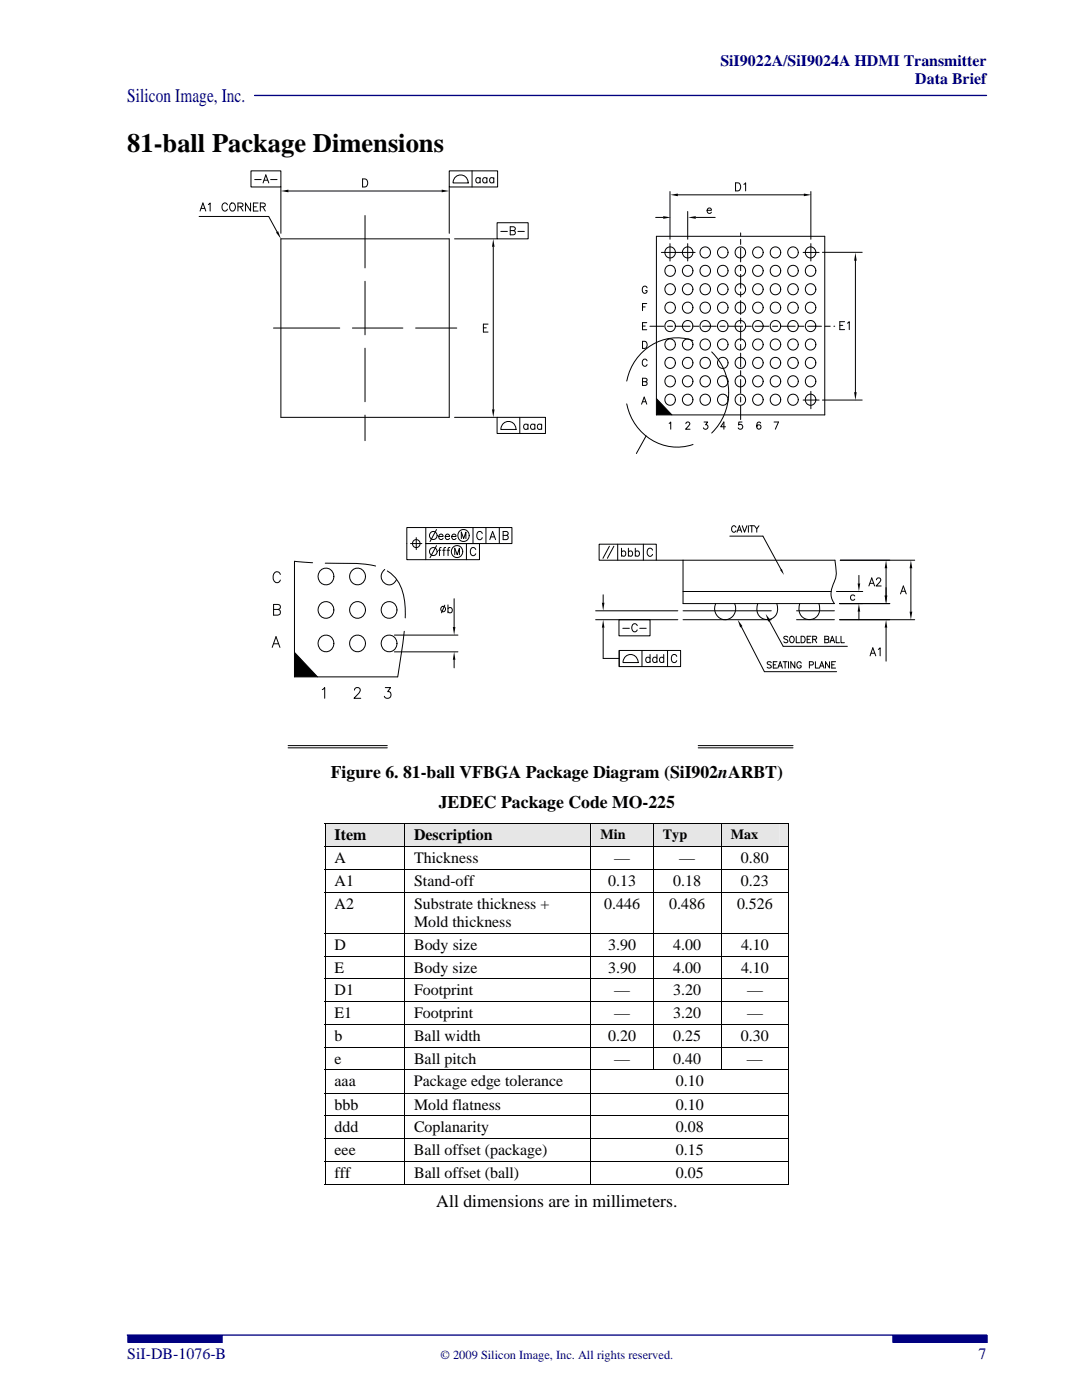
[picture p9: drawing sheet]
<svg xmlns="http://www.w3.org/2000/svg" width="216mm" height="279mm" viewBox="0 0 216 279" stroke-linecap="round" stroke-linejoin="round" font-family="sans-serif">
<path d="M50.8 19.1h146M25.4 266.4h171.4" fill="none" stroke="#000080" stroke-width=".26"/>
<path d="M25.4 267.2h19M178.1 267.2h19" fill="none" stroke="#000080" stroke-width="1.6" stroke-linecap="butt"/>
<g fill="none" stroke="#000" stroke-width=".2">
<path d="M50.1 34.1h5.9v3.2h-5.9zM50.8 35.8h1.3M52.5 36.5l.5-1.6 .6 1.6M52.7 36h.7M54 35.8h1.3M56 37.3v9.3M57.6 38.1h30.5M72.3 35.7a.83 .83 0 0 1 1.1 .8 .83 .83 0 0 1-1.1 .8zM89.6 34.1h9.7v3.2h-9.7zM89.6 37.3v9.3M90.9 35.3a1.52 1.52 0 0 1 1.7-.2 1.52 1.52 0 0 1 .8 1.4h-3l.2-.8zM94.2 34.1v3.2"/>
<path d="M95.8 35.7l-.5-.3a.57 .57 0 0 0-.4 .6 .57 .57 0 0 0 .4 .5l.5-.2M95.8 35.5v1M97.2 35.7l-.5-.3a.57 .57 0 0 0-.4 .6 .57 .57 0 0 0 .4 .5l.5-.2M97.2 35.5v1M98.5 35.7l-.5-.2a.6 .6 0 0 0 0 1l.5-.2M98.5 35.5v1M133.7 38.2v9.6M134.9 38.9h25.6M146.8 36.5a.85 .85 0 0 1 1 .6 .85 .85 0 0 1-.5 1h-.5zM148.4 36.8l.4-.3v1.6M161.8 38.2v9.6M39.7 43.2h13.9l1.7 3.1"/>
<path d="M39.9 42.1l.6-1.6 .6 1.6M40.1 41.6h.8M41.6 40.8l.3-.3v1.6M45.4 40.9a.55 .55 0 0 0-.7-.4 .55 .55 0 0 0-.4 .6v.4a.55 .55 0 0 0 .4 .6 .55 .55 0 0 0 .7-.4M46.1 40.6l.1-.1a.81 .81 0 0 1 .8 .8 .81 .81 0 0 1-.8 .8 .99 .99 0 0 1-.1-1.5zM47.5 41.3l.8-.1 .2-.2-.1-.3-.9-.2v1.6M48 41.3l.5 .8M50 40.5v1.6l-1-1.6v1.6M50.6 41.3h.6M51.5 40.5h-.9v1.6h.9M51.9 41.3l.9-.1 .1-.2v-.3l-1-.2v1.6M52.5 41.3l.4 .8"/>
<path d="M56 47.7h33.6v35.6h-33.6zM72.8 43v10.5M72.8 56.1v10.7M90.7 47.7h8.5M98.4 49.3v32.4M99.2 44.4h6.2v3.3h-6.2zM99.9 46.2h1.3M102.4 46l.4 .3a.43 .43 0 0 1-.4 .6h-.6v-1.6l.9 .1 .1 .3-.1 .3h-.9M103.3 46.2h1.3M129.1 57.4a.49 .49 0 0 0-.6-.3 .49 .49 0 0 0-.3 .6 .64 .64 0 0 0 .6 .8l.3-.2v-.3h-.3M130.8 43.4h1.5M131 47.2h33.6v35.6h-33.6z"/>
<path d="M132 50.4h6.7M133.7 48.6v3.5M137.2 42.2v5.6M137.2 48.6v3.5M138.8 43.4h3.9M141.1 42h.8a.43 .43 0 0 0-.4-.5 .43 .43 0 0 0-.4 .5v.1a.45 .45 0 0 0 .3 .5 .45 .45 0 0 0 .5-.2M160.3 50.4h3.1M161.8 48.6v3.5M164.1 50.4h7.9M170.7 51.8v26.8M54.6 65.5h13.2M70.3 65.5h10.1"/>
<path d="M72.8 69.5v10.7M82.9 65.5h8.2M96.5 65.4h.5M97.4 64.7h-.9v1.6h.9M128.2 68.1h.5a.78 .78 0 0 1 .4 .7 .78 .78 0 0 1-.4 .7h-.5zM128.2 65.1h.5M128.2 61.3h.5M128.8 76.2l.3 .2v.4l-.9 .1v-1.4h.6l.3 .1v.3l-.1 .2-.8 .1M129.1 60.6h-.9v1.4M129.1 64.4h-.9v1.4h.9M129.1 72a.49 .49 0 0 0-.6-.3 .49 .49 0 0 0-.3 .5 .61 .61 0 0 0 .1 .7 .61 .61 0 0 0 .6 .1l.2-.3M131 79.5l3.1 3.3"/>
<path d="M138.3 67.9a10.3 10.3 0 0 0-13.2 8.2M142 70.2a11.4 11.4 0 0 1 0 16.2M160.3 79.8h3.1M161.8 78.1v3.5M164.1 79.8h7.9M167.6 64.9h.6M168.5 64.2h-.9v1.6h.9M169.1 64.5l.4-.3v1.6M72.8 82.8v5.1M90.7 83.3h8.5M99.2 83.3h9.6v3.2h-9.6zM100.5 84.5a1.51 1.51 0 0 1 1.6-.2 1.51 1.51 0 0 1 .9 1.4h-3.1l.2-.8z"/>
<path d="M103.7 83.3v3.2M105.3 84.9l-.5-.3a.57 .57 0 0 0-.3 .6 .57 .57 0 0 0 .4 .5l.4-.2M105.3 84.6v1.1M106.7 84.9l-.5-.3a.57 .57 0 0 0-.4 .6 .57 .57 0 0 0 .4 .5l.5-.2M106.7 84.6v1.1M108.1 84.9l-.5-.3a.57 .57 0 0 0-.4 .6 .57 .57 0 0 0 .4 .5l.5-.2M108.1 84.6v1.1M125.1 80.6a10.3 10.3 0 0 0 13.2 8.1M128 80.7l.5-1.5 .6 1.5M128.2 80.2h.7M128.9 87l-1.9 3.5M133.5 84.5l.3-.3v1.5"/>
<path d="M136.9 84.6l.2-.4h.3l.2 .3-.2 .5-.6 .7h.9M140.5 84.2h.7l-.4 .6h.2l.3 .2-.1 .3-.4 .4-.4-.3M144.8 85.2h-1l.6-1v1.5M148.1 84.2h-.7v.6a.49 .49 0 0 1 .7 0 .49 .49 0 0 1-.1 .8 .49 .49 0 0 1-.7-.2M151.8 84.4l-.1-.1a.4 .4 0 0 0-.6 .2v.9a.43 .43 0 0 0 .6 .1 .43 .43 0 0 0-.1-.7 .43 .43 0 0 0-.6 .4M154.5 84.2h.8l-.6 1.5M55.9 114.6a.74 .74 0 0 0-.8-.5 .74 .74 0 0 0-.6 .8 .9 .9 0 0 0 .2 1.1 .9 .9 0 0 0 1 .2l.2-.4M62.4 112.3l-3.6-.3v23.1h20.6l1.3-9.1M64 113.8a1.61 1.61 0 0 1 2.2 .2 1.61 1.61 0 0 1 0 2.1 1.61 1.61 0 0 1-2.2 .2 1.73 1.73 0 0 1 0-2.5zM64.9 112.4h2.1a33.3 33.3 0 0 1 8 .6M70.3 113.8a1.6 1.6 0 0 1 2.3 .3 1.6 1.6 0 0 1-.4 2.3 1.6 1.6 0 0 1-2.3-.6 1.72 1.72 0 0 1 .4-2zM76.8 113.6a1.63 1.63 0 0 0-.5 2.3 1.63 1.63 0 0 0 2.3 .4l.5-.7"/>
<path d="M77.3 113.9a7.7 7.7 0 0 1 3.5 6.3l.1 3.1M81.9 108.5h2.3M83.1 107.3v2.4M85 105.3v3.2h10.7v3.2h-14.5v-6.4h21v3.2h-17.2v3.2M87.1 105.7l-1.3 2.4M87.1 108.9l-1.3 2.4M87.5 109.8h.5M87.5 107.1h.9a.45 .45 0 0 0-.5-.5 .45 .45 0 0 0-.4 .6 .46 .46 0 0 0 .4 .5 .46 .46 0 0 0 .5-.3M88 109.3h-.2l-.1 .3v1.3M88.3 109.8h.5M88.8 107.1h.9a.44 .44 0 0 0-.4-.5 .44 .44 0 0 0-.5 .5v.1a.46 .46 0 0 0 .4 .5 .46 .46 0 0 0 .5-.3M88.9 109.3h-.3v.3v1.3"/>
<path d="M89.2 109.8h.5M89.8 109.3h-.3l-.1 .3v1.3M90.1 107.1h.9a.44 .44 0 0 0-.4-.5 .44 .44 0 0 0-.5 .5v.1a.46 .46 0 0 0 .4 .5 .46 .46 0 0 0 .5-.3M90.6 119.5v5.6M90.7 110.7v-1.3l.5 1.3 .5-1.3v1.3M92.1 107.5v-1.3l.4 1.3 .5-1.3v1.3M93.1 108.5v3.2M94.4 105.3v3.2M94.9 109.7a.55 .55 0 0 0-.6-.4 .55 .55 0 0 0-.4 .6v.4a.55 .55 0 0 0 .4 .6 .55 .55 0 0 0 .6-.4M96.2 106.5a.55 .55 0 0 0-.6-.4 .55 .55 0 0 0-.5 .6 .81 .81 0 0 0 .6 1l.3-.1 .2-.3M97 105.3v3.2M97.7 107.7l.6-1.6 .6 1.6"/>
<path d="M97.9 107.1h.8M99.6 105.3v3.2M100.4 106.8h.6l.3-.1v-.5l-.3-.1h-.6v1.6h.6l.4-.3-.1-.4-.3-.2M119.5 108.6h11.5v3.2h-11.5zM120.4 118.7v1.6M121.6 109l-1.3 2.4M122.5 109l-1.3 2.4M123.3 108.6v3.2M124 110.2l.5-.3a.58 .58 0 0 1 .4 .6 .58 .58 0 0 1-.4 .5l-.5-.2M124 109.4v1.6M125.4 110.2l.5-.3a.58 .58 0 0 1 .3 .6 .58 .58 0 0 1-.3 .5l-.5-.2M125.4 109.4v1.6"/>
<path d="M126.8 110.2l.4-.3a.58 .58 0 0 1 .4 .6 .58 .58 0 0 1-.4 .5l-.4-.2M126.8 109.4v1.6M128.4 108.6v3.2M130.2 109.8a.55 .55 0 0 0-.6-.4 .55 .55 0 0 0-.5 .6 .69 .69 0 0 0 .2 .7 .69 .69 0 0 0 .7 .2l.2-.3M136.3 111.8v8.7h30.2a3.9 3.9 0 0 1 0-4.5 7.2 7.2 0 0 0 .1-4.2h-35.6M136.3 118h29.6M145.6 107h6.6l3.6 6.6M146.9 105.2a.44 .44 0 0 0-.6-.3 .44 .44 0 0 0-.3 .5v.3a.45 .45 0 0 0 .3 .5 .45 .45 0 0 0 .6-.3M147.1 106.2l.4-1.3 .5 1.3M147.3 105.8h.5M148.1 104.9l.5 1.3 .4-1.3M149.3 104.9v1.3"/>
<path d="M149.6 104.9h.8M150 104.9v1.3M150.5 104.9l.5 .6v.7M151.4 104.9l-.4 .6M166.9 118h5.2M167.7 111.8h14.8M170.6 119l-.5-.3a.57 .57 0 0 0-.4 .6 .57 .57 0 0 0 .4 .5l.5-.2M171.4 114.8v1.6M173.4 116.9l.5-1.6 .6 1.6M173.6 116.4h.7M174.9 115.7l.1-.3 .5-.1 .2 .5-.9 1.1h1M176.8 113.4v5.5"/>
<path d="M179.7 118.5l.6-1.6 .5 1.6M179.9 118h.7M181.8 113.4v8.7M54.3 129.2l.8-2.1 .8 2.1M54.6 128.5h1M55.5 121.6a.58 .58 0 0 1 .5 .6 .58 .58 0 0 1-.5 .6h-.9v-2.2h.9l.4 .2v.4l-.1 .3-1.2 .1M58.8 130.2l4.6 4.9M64.3 137.6l.5-.4v2.2M70.3 120.5a1.61 1.61 0 0 1 2.2 .1 1.61 1.61 0 0 1 0 2.2 1.61 1.61 0 0 1-2.2 .2 1.72 1.72 0 0 1 0-2.5zM70.3 127.1a1.6 1.6 0 0 1 2.3 .3 1.6 1.6 0 0 1-.4 2.3 1.6 1.6 0 0 1-2.2-.5 1.71 1.71 0 0 1 .3-2.1zM70.7 137.7l.2-.4 .6-.1a.51 .51 0 0 1 .3 .8l-1.2 1.4h1.4M76.9 137.2h1l-.5 .8a.69 .69 0 0 1 .5 1.1 .69 .69 0 0 1-1.2-.1"/>
<path d="M78.7 130.1h12.7M78.7 126.7h12.7M88.8 120.8l-.7 1.5M89.4 121.5l.5-.3a.57 .57 0 0 1 .4 .6 .57 .57 0 0 1-.4 .5l-.5-.2M89.4 120.7v1.6M90.6 131.7v1.6M118.9 123.7h16.4M118.9 121.9h16.4M120.4 125.3v6.1h3.1M123.5 123.7h6.2v3.2h-6.2zM123.5 129.8h12.3v3.2h-12.3zM123.5 129.8v3.2"/>
<path d="M124.3 125.4h1.3M124.9 131a1.5 1.5 0 0 1 1.6-.2 1.5 1.5 0 0 1 .8 1.4h-3l.2-.8zM127.1 124.9a.55 .55 0 0 0-.6-.4 .55 .55 0 0 0-.4 .6v.4a.55 .55 0 0 0 .4 .6 .55 .55 0 0 0 .6-.4M127.7 125.4h1.2M128.1 129.8v3.2M129.7 131.4l-.5-.3a.58 .58 0 0 0-.4 .6 .58 .58 0 0 0 .4 .5l.5-.2M129.7 130.6v1.6M131.1 131.4l-.5-.3a.58 .58 0 0 0-.4 .6 .58 .58 0 0 0 .4 .5l.5-.2M131.1 130.6v1.6M132.4 131.4l-.4-.2a.57 .57 0 0 0-.4 .5 .57 .57 0 0 0 .4 .5l.4-.2M132.4 130.6v1.6M133.2 129.8v3.2"/>
<path d="M135 131a.55 .55 0 0 0-.6-.4 .55 .55 0 0 0-.4 .6v.4a.55 .55 0 0 0 .4 .6 .55 .55 0 0 0 .6-.4M136.3 123.7h17.6M136.3 121.9h17.6M142.8 120.5a2.16 2.16 0 0 0 1.9 3.2 2.16 2.16 0 0 0 1.9-3.2M147.9 125.1l4.6 8.9h14.4M151.2 120.5a2.15 2.15 0 0 0 1.9 3.1 2.15 2.15 0 0 0 1.9-3.1M153.5 123.9l2.8 5.1h12.8M153.9 132.2l-.3-.1h-.4l-.1 .1 .1 .3a.68 .68 0 0 1 .7 .7l-.5 .1-.3-.1M154.3 132.7h.4M155 132.1h-.7v1.2h.7M155.2 133.3l.5-1.2 .4 1.2M155.4 132.9h.6"/>
<path d="M156.3 132.1h.8M156.7 132.1v1.2M157.2 127.2l-.3-.2-.5 .2v.2l.8 .5v.2l-.3 .2-.5-.2M157.3 132.1v1.2M157.8 127a.62 .62 0 0 1 .7 .6 .62 .62 0 0 1-.6 .7 .8 .8 0 0 1-.1-1.3zM158.6 132.1v1.2l-.8-1.2v1.2M158.9 127v1.3h.7M158.9 123.7h7.6M158.9 121.9h7.6M159.6 120.5a2.14 2.14 0 0 0 .9 2.9 2.14 2.14 0 0 0 2.9-1.1l.2-.7-.2-1.1M159.9 127h.4a.72 .72 0 0 1 .4 .6 .72 .72 0 0 1-.4 .7h-.4zM159.9 132.4l-.2-.3a.61 .61 0 0 0-.7 .6 .61 .61 0 0 0 .6 .6l.2-.1 .1-.3h-.3"/>
<path d="M161.1 127.6h.4M161.5 132.7h.7l.1-.2-.1-.3-.7-.1v1.2M161.8 127h-.7v1.3h.7M162.2 127.6l.7-.1 .1-.1-.1-.4h-.7v1.3M162.6 127.6l.4 .7M162.7 132.1v1.2h.7M163.5 133.3l.5-1.2 .4 1.2M163.7 132.9h.6M165.1 127.6l.2 .1v.4l-.7 .2v-1.3l.7 .1v.4l-.7 .1M165.5 132.1v1.2l-.8-1.2v1.2M165.6 128.3l.5-1.3 .4 1.3M165.8 127.8h.6"/>
<path d="M166 132.7h.5M166.7 132.1h-.7v1.2h.7M166.8 127v1.3h.7M167.5 123.7h15M167.5 120.5h10M167.8 127v1.3h.7M171.4 122.1v1.6M173.6 130.9l.6-1.6 .6 1.6M173.8 130.4h.7M175.3 129.6l.3-.3v1.6M176.8 125.3v6.7M57.5 148.8h19.8"/>
<path d="M57.5 149.2h19.8M139.3 148.8h18.9M139.3 149.2h18.9"/>
<circle cx="133.7" cy="57.7" r="1.09"/>
<circle cx="133.7" cy="50.4" r="1.08"/>
<circle cx="133.7" cy="54" r="1.08"/>
<circle cx="137.2" cy="57.7" r="1.08"/>
<circle cx="137.2" cy="50.4" r="1.08"/>
<circle cx="137.2" cy="54" r="1.08"/>
<circle cx="140.7" cy="57.7" r="1.09"/>
<circle cx="140.7" cy="50.4" r="1.09"/>
<circle cx="140.7" cy="54" r="1.09"/>
<circle cx="144.2" cy="57.7" r="1.08"/>
<circle cx="144.2" cy="54" r="1.08"/>
<circle cx="144.2" cy="50.4" r="1.08"/>
<circle cx="147.7" cy="57.7" r="1.09"/>
<circle cx="147.7" cy="50.4" r="1.09"/>
<circle cx="147.7" cy="54" r="1.09"/>
<circle cx="151.2" cy="57.7" r="1.08"/>
<circle cx="151.2" cy="54" r="1.08"/>
<circle cx="151.2" cy="50.4" r="1.08"/>
<circle cx="154.7" cy="57.7" r="1.09"/>
<circle cx="154.7" cy="50.4" r="1.09"/>
<circle cx="154.7" cy="54" r="1.09"/>
<circle cx="158.2" cy="57.7" r="1.08"/>
<circle cx="158.2" cy="50.4" r="1.08"/>
<circle cx="158.2" cy="54" r="1.08"/>
<circle cx="161.7" cy="57.7" r="1.09"/>
<circle cx="161.7" cy="50.4" r="1.09"/>
<circle cx="161.7" cy="54" r="1.09"/>
<circle cx="133.7" cy="76.1" r="1.09"/>
<circle cx="133.7" cy="61.4" r="1.09"/>
<circle cx="133.7" cy="65.1" r="1.09"/>
<circle cx="133.7" cy="79.8" r="1.09"/>
<circle cx="133.7" cy="72.4" r="1.09"/>
<circle cx="133.7" cy="68.7" r="1.09"/>
<circle cx="137.2" cy="76.1" r="1.08"/>
<circle cx="137.2" cy="79.8" r="1.08"/>
<circle cx="137.2" cy="61.4" r="1.08"/>
<circle cx="137.2" cy="72.4" r="1.08"/>
<circle cx="137.2" cy="65.1" r="1.08"/>
<circle cx="137.2" cy="68.7" r="1.08"/>
<circle cx="140.7" cy="61.4" r="1.09"/>
<circle cx="140.7" cy="79.8" r="1.09"/>
<circle cx="140.7" cy="65.1" r="1.09"/>
<circle cx="140.7" cy="76.1" r="1.09"/>
<circle cx="140.7" cy="72.4" r="1.09"/>
<circle cx="140.7" cy="68.7" r="1.09"/>
<circle cx="144.2" cy="76.1" r="1.08"/>
<circle cx="144.2" cy="79.8" r="1.08"/>
<circle cx="144.2" cy="72.4" r="1.08"/>
<circle cx="144.2" cy="65.1" r="1.08"/>
<circle cx="144.2" cy="61.4" r="1.08"/>
<circle cx="144.2" cy="68.7" r="1.08"/>
<circle cx="147.7" cy="61.4" r="1.09"/>
<circle cx="147.7" cy="79.8" r="1.09"/>
<circle cx="147.7" cy="65.1" r="1.09"/>
<circle cx="147.7" cy="76.1" r="1.09"/>
<circle cx="147.7" cy="72.4" r="1.09"/>
<circle cx="147.7" cy="68.7" r="1.09"/>
<circle cx="151.2" cy="76.1" r="1.08"/>
<circle cx="151.2" cy="79.8" r="1.08"/>
<circle cx="151.2" cy="72.4" r="1.08"/>
<circle cx="151.2" cy="65.1" r="1.08"/>
<circle cx="151.2" cy="61.4" r="1.08"/>
<circle cx="151.2" cy="68.7" r="1.08"/>
<circle cx="154.7" cy="61.4" r="1.09"/>
<circle cx="154.7" cy="65.1" r="1.09"/>
<circle cx="154.7" cy="76.1" r="1.09"/>
<circle cx="154.7" cy="79.8" r="1.09"/>
<circle cx="154.7" cy="72.4" r="1.09"/>
<circle cx="154.7" cy="68.7" r="1.09"/>
<circle cx="158.2" cy="76.1" r="1.09"/>
<circle cx="158.2" cy="61.4" r="1.09"/>
<circle cx="158.2" cy="79.8" r="1.08"/>
<circle cx="158.2" cy="65.1" r="1.08"/>
<circle cx="158.2" cy="68.7" r="1.08"/>
<circle cx="158.2" cy="72.4" r="1.08"/>
<circle cx="161.7" cy="61.4" r="1.09"/>
<circle cx="161.7" cy="76.1" r="1.09"/>
<circle cx="161.7" cy="65.1" r="1.09"/>
<circle cx="161.7" cy="79.8" r="1.09"/>
<circle cx="161.7" cy="72.4" r="1.09"/>
<circle cx="161.7" cy="68.7" r="1.09"/>
<circle cx="83" cy="108.5" r=".77"/>
<circle cx="86.4" cy="106.9" r=".79"/>
<circle cx="86.4" cy="110.1" r=".79"/>
<circle cx="91.2" cy="110.1" r="1.17"/>
<circle cx="92.4" cy="106.9" r="1.17"/>
<circle cx="65" cy="121.7" r="1.62"/>
<circle cx="65" cy="128.4" r="1.62"/>
<circle cx="77.6" cy="128.4" r="1.62"/>
<circle cx="77.6" cy="121.7" r="1.62"/>
<circle cx="88.4" cy="121.5" r=".52"/>
</g>
<g fill="#000">
<path d="M56 38.1l1.6-.3v.6zM88.1 37.8l1.5 .3-1.5 .3zM133.8 38.9l1.5-.3v.6zM160.4 38.6l1.5 .3-1.5 .3zM55.1 46.4l.4-.3 .5 1.6zM98.4 47.7l.3 1.6h-.5zM132.3 43.1l1.6 .3-1.6 .3zM137.3 43.4l1.5-.3v.6zM170.7 50.4l.2 1.6h-.5zM131 79.5l3.1 3.3h-3.1zM170.4 78.3h.5l-.2 1.6zM98.2 81.7h.5l-.3 1.6z"/>
<path d="M155.7 113.7l.3-.2 .4 1.2zM171.1 116.4h.5l-.2 1.6zM176.5 118.9h.5l-.2 1.6zM176.8 111.8l.2 1.6h-.5zM181.8 111.8l.2 1.6h-.5zM58.8 130.2l4.6 4.9h-4.6zM90.6 130.1l.3 1.6h-.5zM90.4 125.1h.5l-.3 1.6zM120.1 120.3h.5l-.2 1.6zM120.4 123.7l.2 1.6h-.5zM147.2 123.7l.9 1.3-.4 .2zM152.8 122.5l1 1.3-.5 .3z"/>
<path d="M171.4 120.5l.2 1.6h-.5zM176.8 123.7l.2 1.6h-.5zM181.5 122.1h.5l-.2 1.6z"/>
</g>
<path d="M129.7 65.1h36.9M147.8 83.7v-37.2" fill="none" stroke="#000" stroke-width=".2" stroke-dasharray="2.8 .7 1 .7"/>
<g fill="#e6e6e6">
<path d="M64.9 164.4h15.7v4.4h-15.7z"/>
<path d="M66.8 164.4h12v4.3h-12z"/>
<path d="M80.8 164.4h37v4.4h-37z"/>
<path d="M82.6 164.4h33.4v4.3h-33.4z"/>
<path d="M118 164.4h12.3v4.4h-12.3z"/>
<path d="M119.8 164.4h8.7v3.9h-8.7z"/>
<path d="M130.5 164.4h13.3v4.4h-13.3z"/>
<path d="M132.3 164.4h9.7v3.9h-9.7z"/>
<path d="M144 164.4h13.3v4.4h-13.3z"/>
<path d="M145.8 164.4h9.7v3.9h-9.7z"/>
</g>
<path d="M64.8 164.2h.1v.2h-.1zM157.3 164.2h.2v.2h-.2zM157.3 236.3h.2v.2h-.2z" fill="#000"/>
<g fill="none" stroke="#000" stroke-width=".2">
<path d="M64.8 164.3h92.7M64.8 168.9h92.7M64.8 173.4h92.7M64.8 178.1h92.7M64.9 164.4v4.4M64.9 169v4.4M64.9 173.5v4.5M64.9 178.2v8M80.7 164.4v4.4M80.7 169v4.4M80.7 173.5v4.5M80.7 178.2v8"/>
<path d="M117.9 164.4v4.4M117.9 169v4.4M117.9 173.5v4.5M117.9 178.2v8M130.4 164.4v4.4M130.4 169v4.4M130.4 173.5v4.5M130.4 178.2v8M143.9 164.4v4.4M143.9 169v4.4M143.9 173.5v4.5M143.9 178.2v8"/>
<path d="M157.4 164.4v4.4M157.4 169v4.4M157.4 173.5v4.5M157.4 178.2v8M64.8 186.3h92.7M64.8 190.8h92.7M64.8 195.3h92.7M64.8 199.9h92.7M64.9 186.4v4.3M64.9 190.9v4.4M64.9 195.4v4.5M80.7 186.4v4.3"/>
<path d="M80.7 190.9v4.4M80.7 195.4v4.5M117.9 186.4v4.3M117.9 190.9v4.4M117.9 195.4v4.5M130.4 186.4v4.3M130.4 190.9v4.4M130.4 195.4v4.5M143.9 186.4v4.3M143.9 190.9v4.4M143.9 195.4v4.5M157.4 186.4v4.3"/>
<path d="M157.4 190.9v4.4M157.4 195.4v4.5M64.8 204.5h92.7M64.8 209h92.7M64.8 213.5h92.7M64.8 218.1h92.7M64.9 200v4.4M64.9 204.6v4.3M64.9 209.1v4.3M64.9 213.6v4.5M64.9 218.2v4.4M80.7 200v4.4"/>
<path d="M80.7 204.6v4.3M80.7 209.1v4.3M80.7 213.6v4.5M80.7 218.2v4.4M117.9 200v4.4M117.9 204.6v4.3M117.9 209.1v4.3M117.9 213.6v4.5M117.9 218.2v4.4M130.4 200v4.4M130.4 204.6v4.3M130.4 209.1v4.3"/>
<path d="M143.9 200v4.4M143.9 204.6v4.3M143.9 209.1v4.3M157.4 200v4.4M157.4 204.6v4.3M157.4 209.1v4.3M157.4 213.6v4.5M157.4 218.2v4.4M64.8 222.7h92.7M64.8 227.2h92.7M64.8 231.8h92.7M64.8 236.4h15.8"/>
<path d="M64.9 222.8v4.3M64.9 227.3v4.4M64.9 231.9v4.6M80.7 222.8v4.3M80.7 227.3v4.4M80.7 231.9v4.6M80.8 236.4h37M117.9 222.8v4.3M117.9 227.3v4.4M117.9 231.9v4.6M118 236.4h39.3M157.4 222.8v4.3"/>
<path d="M157.4 227.3v4.4M157.4 231.9v4.6"/>
</g>
<text font-size="5.3" x="25.4" y="30.3">81-ball Package Dimensions</text>
<text font-size="3.9" fill="#000080" x="25.4" y="20.3">Silicon Image, Inc.</text>
<g font-size="3.5">
<text x="66" y="155.2">Figure 6. 81-ball VFBGA Package Diagram (SiI902nARBT)</text>
<text x="87.5" y="161.3">JEDEC Package Code MO-225</text>
<text x="87.1" y="240.8">All dimensions are in millimeters.</text>
</g>
<g font-size="3.2" fill="#000080">
<text x="143.7" y="13.1">SiI9022A/SiI9024A HDMI Transmitter</text>
<text x="182.6" y="16.7">Data Brief</text>
<text x="25.4" y="271.3">SiI-DB-1076-B</text>
<text x="195.3" y="271.3">7</text>
</g>
<g font-size="3.2">
<text x="66.8" y="167.7">Item</text>
<text x="82.6" y="167.7">Description</text>
<text x="66.8" y="172.2">A</text>
<text x="82.6" y="172.2">Thickness</text>
<text x="122.5" y="172.2">—</text>
<text x="135.5" y="172.2">—</text>
<text x="147.8" y="172.2">0.80</text>
<text x="66.8" y="176.7">A1</text>
<text x="82.6" y="176.7">Stand-off</text>
<text x="121.4" y="176.7">0.13</text>
<text x="134.3" y="176.7">0.18</text>
<text x="147.8" y="176.7">0.23</text>
<text x="66.8" y="181.4">A2</text>
<text x="82.6" y="181.4">Substrate thickness +</text>
<text x="82.6" y="185.1">Mold thickness</text>
<text x="120.6" y="181.4">0.446</text>
<text x="133.5" y="181.4">0.486</text>
<text x="147.1" y="181.4">0.526</text>
<text x="66.8" y="189.6">D</text>
<text x="82.6" y="189.6">Body size</text>
<text x="121.4" y="189.6">3.90</text>
<text x="134.3" y="189.6">4.00</text>
<text x="147.9" y="189.6">4.10</text>
<text x="66.8" y="194.1">E</text>
<text x="82.6" y="194.1">Body size</text>
<text x="121.4" y="194.1">3.90</text>
<text x="134.3" y="194.1">4.00</text>
<text x="147.9" y="194.1">4.10</text>
<text x="66.8" y="198.6">D1</text>
<text x="66.8" y="203.2">E1</text>
<text x="82.6" y="203.2">Footprint</text>
<text x="82.6" y="198.6">Footprint</text>
<text x="122.6" y="203.2">—</text>
<text x="122.6" y="198.6">—</text>
<text x="134.3" y="203.2">3.20</text>
<text x="134.3" y="198.6">3.20</text>
<text x="149.1" y="198.6">—</text>
<text x="149.1" y="203.2">—</text>
<text x="66.8" y="207.8">b</text>
<text x="82.6" y="207.8">Ball width</text>
<text x="121.3" y="207.8">0.20</text>
<text x="134.3" y="207.8">0.25</text>
<text x="147.8" y="207.8">0.30</text>
<text x="66.8" y="212.3">e</text>
<text x="82.6" y="212.3">Ball pitch</text>
<text x="122.5" y="212.3">—</text>
<text x="134.3" y="212.3">0.40</text>
<text x="149.1" y="212.3">—</text>
<text x="66.8" y="216.8">aaa</text>
<text x="66.8" y="221.4">bbb</text>
<text x="82.6" y="216.8">Package edge tolerance</text>
<text x="82.6" y="221.4">Mold flatness</text>
<text x="134.9" y="216.8">0.10</text>
<text x="134.9" y="221.4">0.10</text>
<text x="66.8" y="226">ddd</text>
<text x="82.6" y="226">Coplanarity</text>
<text x="134.9" y="226">0.08</text>
<text x="66.8" y="230.5">eee</text>
<text x="82.6" y="230.5">Ball offset (package)</text>
<text x="134.9" y="230.5">0.15</text>
<text x="66.8" y="235.1">fff</text>
<text x="82.6" y="235.1">Ball offset (ball)</text>
<text x="134.9" y="235.1">0.05</text>
</g>
<g font-size="2.8">
<text x="119.8" y="167.4">Min</text>
<text x="132.3" y="167.4">Typ</text>
<text x="145.8" y="167.4">Max</text>
</g>
<text font-size="2.5" fill="#000080" x="87.9" y="271.3">© 2009 Silicon Image, Inc. All rights reserved.</text>
</svg>
